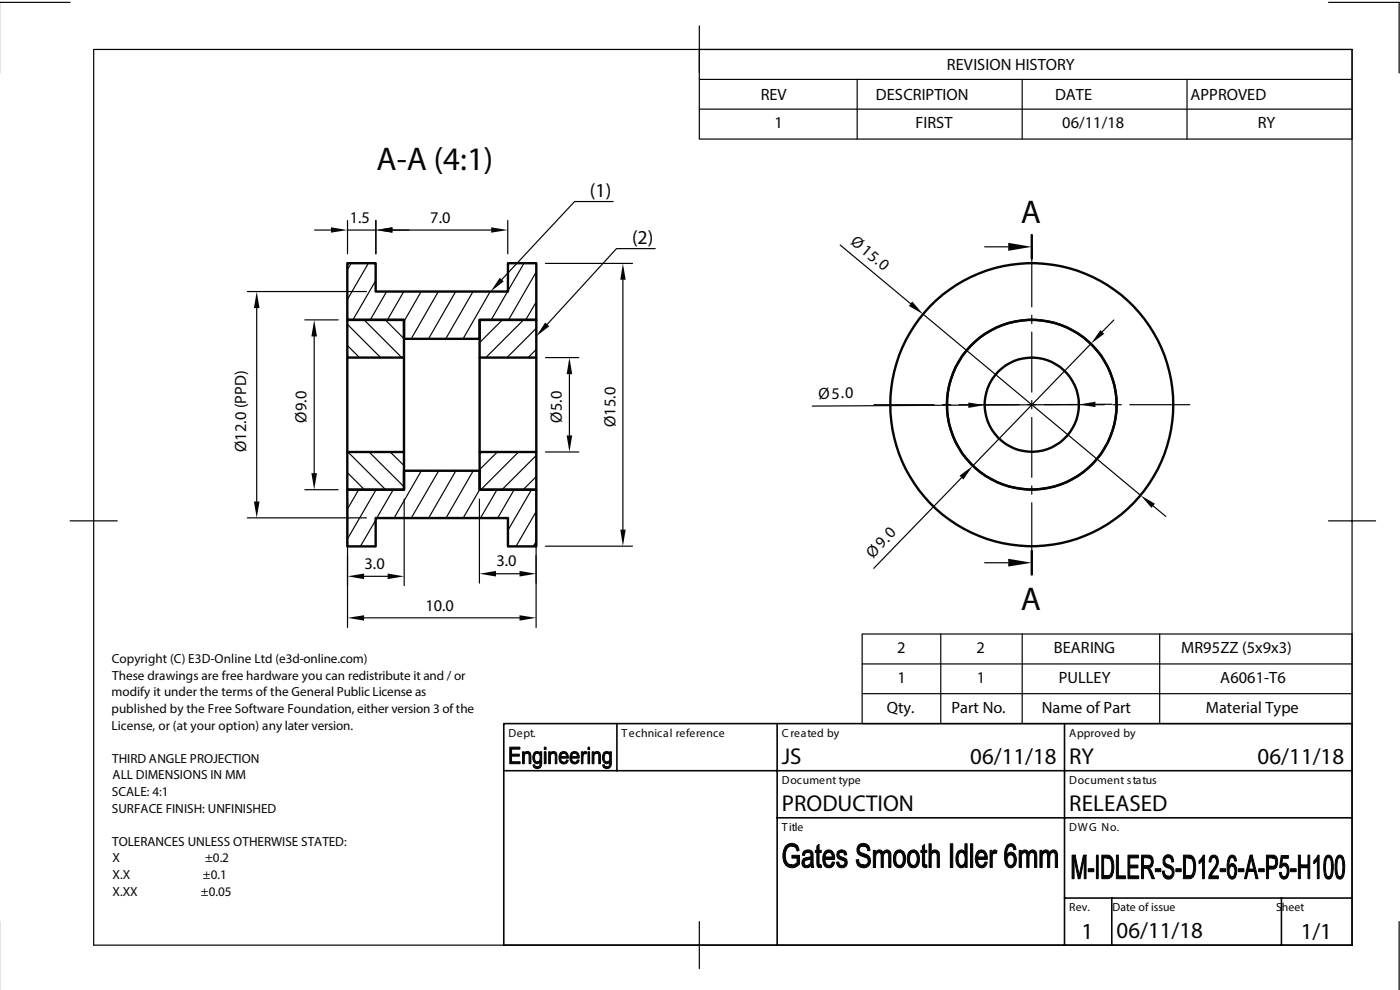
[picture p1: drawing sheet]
<svg xmlns="http://www.w3.org/2000/svg" width="297mm" height="210mm" viewBox="0 0 297 210" stroke-linecap="round" stroke-linejoin="round" font-family="sans-serif">
<!-- layer: Layer 1 -->
<g fill="none" stroke="#050504" stroke-width=".51">
<path d="M73.7 55.8h6v6h28.1v-6h6v12.1h-12.1v4h-16v-4h-12zM73.7 75.9v20M73.7 67.9h12v8h-12zM85.7 75.9v20M101.7 75.9v20M101.7 67.9h12.1v8h-12.1zM113.8 75.9v20M73.7 95.9h12v8h-12zM101.7 95.9h12.1v8h-12.1zM73.7 103.9h12v-4h16v4h12.1v12h-6v-6h-28.1v6h-6z"/>
<circle cx="218.9" cy="85.8" r="18"/>
<circle cx="218.9" cy="85.9" r="10"/>
<circle cx="218.9" cy="85.8" r="30"/>
</g>
<path d="M-.1 .5h15M19.9 10.5h266.9v190h-266.9zM148.4 5.5v10M281.8 .5h15v15M14.9 110.5h10M281.8 110.5h10M148.4 195.5v10M296.8 195.5v14.6" fill="none" stroke="#050504" stroke-width=".25"/>
<path d="M106.9 153.5h179.9v47h-179.9zM130.9 153.5v10M164.9 153.5v47M225.8 153.5v47M106.9 163.5h179.9M164.9 173.5h121.9M225.8 190.5h61M235.9 190.5v10M271.8 190.5v10" fill="none" stroke="#050504" stroke-width=".34"/>
<path d="M229.8 181.4h.6l-.4 .8-.9 4.2h-.4z" fill-rule="evenodd" fill="#050504"/>
<path d="M229.8 181.4h.6l-.4 .8-.9 4.2h-.4zM230.4 181.4v5h-.4v-4.2z" fill="none" stroke="#050504" stroke-width=".21"/>
<path d="M230.2 181.4v5" fill="none" stroke="#050504" stroke-width=".38"/>
<path d="M227.4 181.4h.7l-.2 .8v4.2h-.5z" fill-rule="evenodd" fill="#050504"/>
<path d="M227.4 181.4h.7l-.2 .8v4.2h-.5z" fill="none" stroke="#050504" stroke-width=".21"/>
<path d="M228.1 181.4l.9 4.3-.3 .7-.8-4.2z" fill-rule="evenodd" fill="#050504"/>
<path d="M228.1 181.4l.9 4.3-.3 .7-.8-4.2z" fill="none" stroke="#050504" stroke-width=".21"/>
<g fill="#050504" stroke="#050504" stroke-width=".21">
<path d="M230.9 184.3h1.2v.6h-1.2z" fill-rule="evenodd"/>
<path d="M232.6 181.4h.4v5h-.4z" fill-rule="evenodd"/>
</g>
<path d="M234.8 182l1.1-.1 .4 1.4-.1 1.7-.3 .8h-1.8h.7a.99 .99 0 0 0 1-1.2l.1-.6a2 2 0 0 0-.7-2z" fill-rule="evenodd" fill="#050504"/>
<path d="M234.8 182l1.1-.1 .4 1.4-.1 1.7-.3 .8h-1.8h.7a.99 .99 0 0 0 1-1.2l.1-.6a2 2 0 0 0-.7-2z" fill="none" stroke="#050504" stroke-width=".21"/>
<path d="M233.7 181.4h1.4l.8 .5-1.8 .1v3.8h1.8l-.6 .5-1.6 .1z" fill-rule="evenodd" fill="#050504"/>
<path d="M233.7 181.4h1.4l.8 .5-1.8 .1v3.8h1.8l-.6 .5-1.6 .1z" fill="none" stroke="#050504" stroke-width=".21"/>
<path d="M236.8 181.4h.5v4.4h1.5v.6h-2z" fill-rule="evenodd" fill="#050504"/>
<path d="M236.8 181.4h.5v4.4h1.5v.6h-2z" fill="none" stroke="#050504" stroke-width=".21"/>
<path d="M239.3 181.4h2.2v.6h-1.8v1.5h1.7v.6h-1.7v1.7h1.9v.6h-2.3z" fill-rule="evenodd" fill="#050504"/>
<path d="M239.3 181.4h2.2v.6h-1.8v1.5h1.7v.6h-1.7v1.7h1.9v.6h-2.3z" fill="none" stroke="#050504" stroke-width=".21"/>
<path d="M243.1 184.2l.7-.1 .2 .3 .9 2h-.5l-.4-1a1.2 1.2 0 0 0-.9-1.2z" fill-rule="evenodd" fill="#050504"/>
<path d="M243.1 184.2l.7-.1 .2 .3 .9 2h-.5l-.4-1a1.2 1.2 0 0 0-.9-1.2z" fill="none" stroke="#050504" stroke-width=".21"/>
<path d="M243.6 181.9h.9l.2 1-.2 .7h-1.9h.9a.83 .83 0 0 0 .7-.8 .83 .83 0 0 0-.6-.9z" fill-rule="evenodd" fill="#050504"/>
<path d="M243.6 181.9h.9l.2 1-.2 .7h-1.9h.9a.83 .83 0 0 0 .7-.8 .83 .83 0 0 0-.6-.9z" fill="none" stroke="#050504" stroke-width=".21"/>
<path d="M242.2 181.4h1.7l.6 .5h-1.9v1.7h1.9l-.6 .5-1.3 .1v2.2h-.4z" fill-rule="evenodd" fill="#050504"/>
<path d="M242.2 181.4h1.7l.6 .5h-1.9v1.7h1.9l-.6 .5-1.3 .1v2.2h-.4z" fill="none" stroke="#050504" stroke-width=".21"/>
<path d="M245.1 184.3h1.2v.6h-1.2z" fill-rule="evenodd" fill="#050504" stroke="#050504" stroke-width=".21"/>
<path d="M246.6 184.8l.4-.1a.97 .97 0 0 0 .9 1.2h-1z" fill-rule="evenodd" fill="#050504"/>
<path d="M246.6 184.8l.4-.1a.97 .97 0 0 0 .9 1.2h-1z" fill="none" stroke="#050504" stroke-width=".21"/>
<path d="M247.8 181.9h1l.2 .9-.4 .1-.2-.7z" fill-rule="evenodd" fill="#050504"/>
<path d="M247.8 181.9h1l.2 .9-.4 .1-.2-.7z" fill="none" stroke="#050504" stroke-width=".21"/>
<path d="M247.1 181.6a1.04 1.04 0 0 1 1.7 .3h-1a.79 .79 0 0 0-.7 .8 .79 .79 0 0 0 .9 .8 1.6 1.6 0 0 1 1.1 1.4 1.6 1.6 0 0 1-1 1.6l-.6-.1-.6-.5h1a.89 .89 0 0 0 .8-1 .89 .89 0 0 0-.9-.8 1.53 1.53 0 0 1-.7-2.5z" fill-rule="evenodd" fill="#050504"/>
<path d="M247.1 181.6a1.04 1.04 0 0 1 1.7 .3h-1a.79 .79 0 0 0-.7 .8 .79 .79 0 0 0 .9 .8 1.6 1.6 0 0 1 1.1 1.4 1.6 1.6 0 0 1-1 1.6l-.6-.1-.6-.5h1a.89 .89 0 0 0 .8-1 .89 .89 0 0 0-.9-.8 1.53 1.53 0 0 1-.7-2.5z" fill="none" stroke="#050504" stroke-width=".21"/>
<path d="M249.4 184.3h1.2v.6h-1.2z" fill-rule="evenodd" fill="#050504" stroke="#050504" stroke-width=".21"/>
<path d="M252.2 182l1-.1 .4 1.4v1.1l-.3 1.3-.1 .1h-1.7h.7a1.03 1.03 0 0 0 1-1.4v-.2a1.9 1.9 0 0 0-.8-2.2z" fill-rule="evenodd" fill="#050504"/>
<path d="M252.2 182l1-.1 .4 1.4v1.1l-.3 1.3-.1 .1h-1.7h.7a1.03 1.03 0 0 0 1-1.4v-.2a1.9 1.9 0 0 0-.8-2.2z" fill="none" stroke="#050504" stroke-width=".21"/>
<path d="M251.1 181.4h1.4l.7 .5-1.7 .1v3.8h1.7l-.6 .5-1.5 .1z" fill-rule="evenodd" fill="#050504"/>
<path d="M251.1 181.4h1.4l.7 .5-1.7 .1v3.8h1.7l-.6 .5-1.5 .1z" fill="none" stroke="#050504" stroke-width=".21"/>
<path d="M254.4 182.6l.2-.2 .5 .1-.7 .7z" fill-rule="evenodd" fill="#050504"/>
<path d="M254.4 182.6l.2-.2 .5 .1-.7 .7z" fill="none" stroke="#050504" stroke-width=".21"/>
<path d="M255.2 181.4h.3v5h-.4v-3.9l-.5-.1z" fill-rule="evenodd" fill="#050504"/>
<path d="M255.2 181.4h.3v5h-.4v-3.9l-.5-.1z" fill="none" stroke="#050504" stroke-width=".21"/>
<path d="M257.5 181.9h.8a3.4 3.4 0 0 1-1.1 3.4l-.3 .5h1.6v.6h-2.1a6.4 6.4 0 0 1 1.5-2.9 1.09 1.09 0 0 0-.4-1.6z" fill-rule="evenodd" fill="#050504"/>
<path d="M257.5 181.9h.8a3.4 3.4 0 0 1-1.1 3.4l-.3 .5h1.6v.6h-2.1a6.4 6.4 0 0 1 1.5-2.9 1.09 1.09 0 0 0-.4-1.6z" fill="none" stroke="#050504" stroke-width=".21"/>
<path d="M257 181.5a.85 .85 0 0 1 1.3 .4h-1.1l-.2 .3-.1 .7-.4-.1 .1-.6z" fill-rule="evenodd" fill="#050504"/>
<path d="M257 181.5a.85 .85 0 0 1 1.3 .4h-1.1l-.2 .3-.1 .7-.4-.1 .1-.6z" fill="none" stroke="#050504" stroke-width=".21"/>
<path d="M258.8 184.3h1.2v.6h-1.2z" fill-rule="evenodd" fill="#050504" stroke="#050504" stroke-width=".21"/>
<path d="M261.4 183.7l.7-.1a2.99 2.99 0 0 1 0 2.4h-.7a1.25 1.25 0 0 0 .5-1.7l-.2-.5z" fill-rule="evenodd" fill="#050504"/>
<path d="M261.4 183.7l.7-.1a2.99 2.99 0 0 1 0 2.4h-.7a1.25 1.25 0 0 0 .5-1.7l-.2-.5z" fill="none" stroke="#050504" stroke-width=".21"/>
<path d="M261 183.3l.6-.1 .5 .4-1.4 .2z" fill-rule="evenodd" fill="#050504"/>
<path d="M261 183.3l.6-.1 .5 .4-1.4 .2z" fill="none" stroke="#050504" stroke-width=".21"/>
<path d="M260.7 181.9h.7a1.6 1.6 0 0 0-.7 1.7v.2h.3a1.52 1.52 0 0 0 .3 2.2h.8a.89 .89 0 0 1-1 .4 .89 .89 0 0 1-.6-.9l-.2-2.2z" fill-rule="evenodd" fill="#050504"/>
<path d="M260.7 181.9h.7a1.6 1.6 0 0 0-.7 1.7v.2h.3a1.52 1.52 0 0 0 .3 2.2h.8a.89 .89 0 0 1-1 .4 .89 .89 0 0 1-.6-.9l-.2-2.2z" fill="none" stroke="#050504" stroke-width=".21"/>
<path d="M261 181.5a.9 .9 0 0 1 1 .1 .9 .9 0 0 1 .3 .9l-.4 .2-.1-.5-.3-.3h-.8z" fill-rule="evenodd" fill="#050504"/>
<path d="M261 181.5a.9 .9 0 0 1 1 .1 .9 .9 0 0 1 .3 .9l-.4 .2-.1-.5-.3-.3h-.8z" fill="none" stroke="#050504" stroke-width=".21"/>
<path d="M262.7 184.3h1.2v.6h-1.2z" fill-rule="evenodd" fill="#050504" stroke="#050504" stroke-width=".21"/>
<path d="M265.2 181.4h.4l-.7 3 1.2 .5h-1.3l-.4 1.5h-.4z" fill-rule="evenodd" fill="#050504"/>
<path d="M265.2 181.4h.4l-.7 3 1.2 .5h-1.3l-.4 1.5h-.4z" fill="none" stroke="#050504" stroke-width=".21"/>
<path d="M265.6 181.4l1.3 5h-.5l-.3-1.5-1.2-.5h1.1l-.6-2.4z" fill-rule="evenodd" fill="#050504"/>
<path d="M265.6 181.4l1.3 5h-.5l-.3-1.5-1.2-.5h1.1l-.6-2.4z" fill="none" stroke="#050504" stroke-width=".21"/>
<path d="M267 184.3h1.2v.6h-1.2z" fill-rule="evenodd" fill="#050504" stroke="#050504" stroke-width=".21"/>
<path d="M269.9 182l1-.1 .1 .6-.2 1.3h-1.7h.8a.91 .91 0 0 0 .7-.9 .91 .91 0 0 0-.7-.9z" fill-rule="evenodd" fill="#050504"/>
<path d="M269.9 182l1-.1 .1 .6-.2 1.3h-1.7h.8a.91 .91 0 0 0 .7-.9 .91 .91 0 0 0-.7-.9z" fill="none" stroke="#050504" stroke-width=".21"/>
<path d="M268.7 181.4h1.5l.5 .2 .2 .3-1.8 .1v1.8h1.7l-.4 .5-1.3 .1v2h-.4z" fill-rule="evenodd" fill="#050504"/>
<path d="M268.7 181.4h1.5l.5 .2 .2 .3-1.8 .1v1.8h1.7l-.4 .5-1.3 .1v2h-.4z" fill="none" stroke="#050504" stroke-width=".21"/>
<path d="M271.4 185.1l.4-.1 .3 .9 1.1 .1a.89 .89 0 0 1-1.1 .4 .89 .89 0 0 1-.6-.9z" fill-rule="evenodd" fill="#050504"/>
<path d="M271.4 185.1l.4-.1 .3 .9 1.1 .1a.89 .89 0 0 1-1.1 .4 .89 .89 0 0 1-.6-.9z" fill="none" stroke="#050504" stroke-width=".21"/>
<path d="M272.4 183.6h.8a2.45 2.45 0 0 1 0 2.4h-.8a1.23 1.23 0 0 0 .6-1.8l-.2-.4z" fill-rule="evenodd" fill="#050504"/>
<path d="M272.4 183.6h.8a2.45 2.45 0 0 1 0 2.4h-.8a1.23 1.23 0 0 0 .6-1.8l-.2-.4z" fill="none" stroke="#050504" stroke-width=".21"/>
<path d="M272.1 183.3l.6-.2 .4 .3h-1.2z" fill="#050504"/>
<path d="M272.1 183.3l.6-.2 .4 .3h-1.2z" fill="none" stroke="#050504" stroke-width=".21"/>
<path d="M271.8 181.5h1.5v.6h-1.2l-.2 1.3h1.2l.1 .2h-1l-.4 .5-.3-.1z" fill-rule="evenodd" fill="#050504"/>
<path d="M271.8 181.5h1.5v.6h-1.2l-.2 1.3h1.2l.1 .2h-1l-.4 .5-.3-.1z" fill="none" stroke="#050504" stroke-width=".21"/>
<path d="M273.8 184.3h1.2v.6h-1.2z" fill-rule="evenodd" fill="#050504" stroke="#050504" stroke-width=".21"/>
<path d="M277.5 181.4h.4v5h-.4v-2.3l-1.6-.6h1.6z" fill-rule="evenodd" fill="#050504"/>
<path d="M277.5 181.4h.4v5h-.4v-2.3l-1.6-.6h1.6z" fill="none" stroke="#050504" stroke-width=".21"/>
<path d="M275.4 181.4h.5v2.1l1.6 .6h-1.6v2.3h-.5z" fill-rule="evenodd" fill="#050504"/>
<path d="M275.4 181.4h.5v2.1l1.6 .6h-1.6v2.3h-.5z" fill="none" stroke="#050504" stroke-width=".21"/>
<path d="M278.7 182.6l.2-.2 .6 .1-.8 .7z" fill-rule="evenodd" fill="#050504"/>
<path d="M278.7 182.6l.2-.2 .6 .1-.8 .7z" fill="none" stroke="#050504" stroke-width=".21"/>
<path d="M279.6 181.4h.2v5h-.3v-3.9l-.6-.1z" fill-rule="evenodd" fill="#050504"/>
<path d="M279.6 181.4h.2v5h-.3v-3.9l-.6-.1z" fill="none" stroke="#050504" stroke-width=".21"/>
<path d="M281.8 181.9l.8 .1 .3 1.3-.1 1.4a1.52 1.52 0 0 1-1 1.8l-.5-.2-.1-.3h.6a1.37 1.37 0 0 0 .6-1.6l.1-.5a2.57 2.57 0 0 0-.5-2z" fill-rule="evenodd" fill="#050504"/>
<path d="M281.8 181.9l.8 .1 .3 1.3-.1 1.4a1.52 1.52 0 0 1-1 1.8l-.5-.2-.1-.3h.6a1.37 1.37 0 0 0 .6-1.6l.1-.5a2.57 2.57 0 0 0-.5-2z" fill="none" stroke="#050504" stroke-width=".21"/>
<path d="M281.4 181.5l.6-.1 .5 .5h-.7a1.6 1.6 0 0 0-.6 1.7v.3a2.58 2.58 0 0 0 .5 2.1h.1h-.6l-.3-.5v-2.3a2.26 2.26 0 0 1 .5-1.7z" fill-rule="evenodd" fill="#050504"/>
<path d="M281.4 181.5l.6-.1 .5 .5h-.7a1.6 1.6 0 0 0-.6 1.7v.3a2.58 2.58 0 0 0 .5 2.1h.1h-.6l-.3-.5v-2.3a2.26 2.26 0 0 1 .5-1.7z" fill="none" stroke="#050504" stroke-width=".21"/>
<path d="M284.2 181.9l.8 .1 .3 1.3-.1 1.4a1.51 1.51 0 0 1-1 1.8l-.5-.2-.1-.3h.6a1.37 1.37 0 0 0 .6-1.6l.1-.5a2.57 2.57 0 0 0-.5-2z" fill-rule="evenodd" fill="#050504"/>
<path d="M284.2 181.9l.8 .1 .3 1.3-.1 1.4a1.51 1.51 0 0 1-1 1.8l-.5-.2-.1-.3h.6a1.37 1.37 0 0 0 .6-1.6l.1-.5a2.57 2.57 0 0 0-.5-2z" fill="none" stroke="#050504" stroke-width=".21"/>
<path d="M283.8 181.5l.6-.1 .5 .5h-.7a1.6 1.6 0 0 0-.6 1.7v.3a2.57 2.57 0 0 0 .5 2.1h.1h-.6l-.2-.2-.2-1.3 .1-1.3a2.26 2.26 0 0 1 .5-1.7z" fill-rule="evenodd" fill="#050504"/>
<path d="M283.8 181.5l.6-.1 .5 .5h-.7a1.6 1.6 0 0 0-.6 1.7v.3a2.57 2.57 0 0 0 .5 2.1h.1h-.6l-.2-.2-.2-1.3 .1-1.3a2.26 2.26 0 0 1 .5-1.7z" fill="none" stroke="#050504" stroke-width=".21"/>
<path d="M168 181.4h1.6v1.9a1.96 1.96 0 0 1-2.9 .3l1.6-.1 .8-.5v-1h-1.1z" fill-rule="evenodd" fill="#050504"/>
<path d="M168 181.4h1.6v1.9a1.96 1.96 0 0 1-2.9 .3l1.6-.1 .8-.5v-1h-1.1z" fill="none" stroke="#050504" stroke-width=".21"/>
<path d="M168 179.5l1.2-.1 .3 1-.4 .1-.2-.5-.3-.4z" fill-rule="evenodd" fill="#050504"/>
<path d="M168 179.5l1.2-.1 .3 1-.4 .1-.2-.5-.3-.4z" fill="none" stroke="#050504" stroke-width=".21"/>
<path d="M166.9 179.3a1.64 1.64 0 0 1 2.3 .1l-1.2 .1a1.71 1.71 0 0 0-1.4 2.1 1.5 1.5 0 0 0 1.4 1.9l-1.3 .1a3.6 3.6 0 0 1 .2-4.3z" fill-rule="evenodd" fill="#050504"/>
<path d="M166.9 179.3a1.64 1.64 0 0 1 2.3 .1l-1.2 .1a1.71 1.71 0 0 0-1.4 2.1 1.5 1.5 0 0 0 1.4 1.9l-1.3 .1a3.6 3.6 0 0 1 .2-4.3z" fill="none" stroke="#050504" stroke-width=".21"/>
<path d="M171.2 183.6h.9z" fill="#050504"/>
<path d="M171.2 183.6h.9z" fill="none" stroke="#050504" stroke-width=".21"/>
<path d="M170.4 182.2l.1-.1 1.5 .1-.5 .2a.66 .66 0 0 0-.8 .4 .66 .66 0 0 0 .3 .8h1a1.06 1.06 0 0 1-1.6 .2 1.06 1.06 0 0 1 0-1.6z" fill-rule="evenodd" fill="#050504"/>
<path d="M170.4 182.2l.1-.1 1.5 .1-.5 .2a.66 .66 0 0 0-.8 .4 .66 .66 0 0 0 .3 .8h1a1.06 1.06 0 0 1-1.6 .2 1.06 1.06 0 0 1 0-1.6z" fill="none" stroke="#050504" stroke-width=".21"/>
<path d="M170.4 180.8h1a.65 .65 0 0 0-.7 .7l-.5-.1z" fill-rule="evenodd" fill="#050504"/>
<path d="M170.4 180.8h1a.65 .65 0 0 0-.7 .7l-.5-.1z" fill="none" stroke="#050504" stroke-width=".21"/>
<path d="M170.5 180.7a1.15 1.15 0 0 1 1.4-.4 1.15 1.15 0 0 1 .6 1.3v1.6l.2 .8h-.6v-.4h-.6l.4-.4 .1-1-1.5-.1 .8-.2a.56 .56 0 0 0 .7-.5 .56 .56 0 0 0-.6-.6h-1z" fill-rule="evenodd" fill="#050504"/>
<path d="M170.5 180.7a1.15 1.15 0 0 1 1.4-.4 1.15 1.15 0 0 1 .6 1.3v1.6l.2 .8h-.6v-.4h-.6l.4-.4 .1-1-1.5-.1 .8-.2a.56 .56 0 0 0 .7-.5 .56 .56 0 0 0-.6-.6h-1z" fill="none" stroke="#050504" stroke-width=".21"/>
<path d="M173.3 183.5h.9l.1 .5h-.2a.56 .56 0 0 1-.8-.5z" fill-rule="evenodd" fill="#050504"/>
<path d="M173.3 183.5h.9l.1 .5h-.2a.56 .56 0 0 1-.8-.5z" fill="none" stroke="#050504" stroke-width=".21"/>
<path d="M173.3 179.5l.5-.4v1.3h.4v.4h-.4v2.4v.2l.3 .1h-.8v-2.7h-.3v-.4h.3z" fill-rule="evenodd" fill="#050504"/>
<path d="M173.3 179.5l.5-.4v1.3h.4v.4h-.4v2.4v.2l.3 .1h-.8v-2.7h-.3v-.4h.3z" fill="none" stroke="#050504" stroke-width=".21"/>
<path d="M174.9 183.6h1.1l.4-.4 .2-.4 .5 .1a1.2 1.2 0 0 1-.9 1.1 1.2 1.2 0 0 1-1.3-.4z" fill-rule="evenodd" fill="#050504"/>
<path d="M174.9 183.6h1.1l.4-.4 .2-.4 .5 .1a1.2 1.2 0 0 1-.9 1.1 1.2 1.2 0 0 1-1.3-.4z" fill="none" stroke="#050504" stroke-width=".21"/>
<path d="M174.9 180.8h.9l-.5 .3-.3 .8h2.1v.4h-2.1l.2 .9 .6 .4h-.9a2.81 2.81 0 0 1 0-2.8z" fill-rule="evenodd" fill="#050504"/>
<path d="M174.9 180.8h.9l-.5 .3-.3 .8h2.1v.4h-2.1l.2 .9 .6 .4h-.9a2.81 2.81 0 0 1 0-2.8z" fill="none" stroke="#050504" stroke-width=".21"/>
<path d="M175.2 180.5a1.28 1.28 0 0 1 1.4 .1 1.28 1.28 0 0 1 .5 1.3h-2.1h1.6l-.1-.6-.3-.4-1.3-.1z" fill-rule="evenodd" fill="#050504"/>
<path d="M175.2 180.5a1.28 1.28 0 0 1 1.4 .1 1.28 1.28 0 0 1 .5 1.3h-2.1h1.6l-.1-.6-.3-.4-1.3-.1z" fill="none" stroke="#050504" stroke-width=".21"/>
<path d="M177.4 182.9l.5-.1v.2a.65 .65 0 0 0 .7 .6h-.9z" fill-rule="evenodd" fill="#050504"/>
<path d="M177.4 182.9l.5-.1v.2a.65 .65 0 0 0 .7 .6h-.9z" fill="none" stroke="#050504" stroke-width=".21"/>
<path d="M177.7 180.8h.9a.48 .48 0 0 0-.6 .4 .48 .48 0 0 0 .5 .5 1.24 1.24 0 0 1 1.2 1.6 1.14 1.14 0 0 1-2 .3h.9a.6 .6 0 0 0 .7-.7 .6 .6 0 0 0-.8-.5 1.12 1.12 0 0 1-.8-1.6z" fill-rule="evenodd" fill="#050504"/>
<path d="M177.7 180.8h.9a.48 .48 0 0 0-.6 .4 .48 .48 0 0 0 .5 .5 1.24 1.24 0 0 1 1.2 1.6 1.14 1.14 0 0 1-2 .3h.9a.6 .6 0 0 0 .7-.7 .6 .6 0 0 0-.8-.5 1.12 1.12 0 0 1-.8-1.6z" fill="none" stroke="#050504" stroke-width=".21"/>
<path d="M177.9 180.5a1.13 1.13 0 0 1 1.7 .8l-.4 .1a.58 .58 0 0 0-.6-.6h-.9z" fill-rule="evenodd" fill="#050504"/>
<path d="M177.9 180.5a1.13 1.13 0 0 1 1.7 .8l-.4 .1a.58 .58 0 0 0-.6-.6h-.9z" fill="none" stroke="#050504" stroke-width=".21"/>
<path d="M181.6 182.4l.5-.1a1.09 1.09 0 0 0 1.1 1.2h-1.2z" fill-rule="evenodd" fill="#050504"/>
<path d="M181.6 182.4l.5-.1a1.09 1.09 0 0 0 1.1 1.2h-1.2z" fill="none" stroke="#050504" stroke-width=".21"/>
<path d="M183.2 179.5h1.1l.3 .9-.5 .1-.3-.8z" fill-rule="evenodd" fill="#050504"/>
<path d="M183.2 179.5h1.1l.3 .9-.5 .1-.3-.8z" fill="none" stroke="#050504" stroke-width=".21"/>
<path d="M182.1 179.3a1.45 1.45 0 0 1 2.2 .2h-1.1a.79 .79 0 0 0-.9 .8 .79 .79 0 0 0 .9 .8 1.52 1.52 0 0 1 1.3 2.2 1.52 1.52 0 0 1-2.5 .2h1.2a.89 .89 0 0 0 1-.9 .89 .89 0 0 0-1-.9 1.48 1.48 0 0 1-1.3-.9 1.48 1.48 0 0 1 .2-1.5z" fill-rule="evenodd" fill="#050504"/>
<path d="M182.1 179.3a1.45 1.45 0 0 1 2.2 .2h-1.1a.79 .79 0 0 0-.9 .8 .79 .79 0 0 0 .9 .8 1.52 1.52 0 0 1 1.3 2.2 1.52 1.52 0 0 1-2.5 .2h1.2a.89 .89 0 0 0 1-.9 .89 .89 0 0 0-1-.9 1.48 1.48 0 0 1-1.3-.9 1.48 1.48 0 0 1 .2-1.5z" fill="none" stroke="#050504" stroke-width=".21"/>
<path d="M186.8 180.9l1.3-.1-.4 .2-.3 .4v2.6h-.5v-2.7z" fill-rule="evenodd" fill="#050504"/>
<path d="M186.8 180.9l1.3-.1-.4 .2-.3 .4v2.6h-.5v-2.7z" fill="none" stroke="#050504" stroke-width=".21"/>
<path d="M185.8 180.8h.7l-.8 .1z" fill="#050504"/>
<path d="M185.8 180.8h.7l-.8 .1z" fill="none" stroke="#050504" stroke-width=".21"/>
<path d="M185.3 180.4h.4v.5h.4l-.3 .7-.1 2.4h-.4z" fill-rule="evenodd" fill="#050504"/>
<path d="M185.3 180.4h.4v.5h.4l-.3 .7-.1 2.4h-.4z" fill="none" stroke="#050504" stroke-width=".21"/>
<path d="M186 180.5l.5-.2a.73 .73 0 0 1 .8 .6l-1.5-.1z" fill-rule="evenodd" fill="#050504"/>
<path d="M186 180.5l.5-.2a.73 .73 0 0 1 .8 .6l-1.5-.1z" fill="none" stroke="#050504" stroke-width=".21"/>
<path d="M187.6 180.5a.9 .9 0 0 1 1.1 0 .9 .9 0 0 1 .3 1v2.5h-.5v-2.6a.45 .45 0 0 0-.4-.6h-.7z" fill-rule="evenodd" fill="#050504"/>
<path d="M187.6 180.5a.9 .9 0 0 1 1.1 0 .9 .9 0 0 1 .3 1v2.5h-.5v-2.6a.45 .45 0 0 0-.4-.6h-.7z" fill="none" stroke="#050504" stroke-width=".21"/>
<path d="M189.8 180.9l1-.1a1.54 1.54 0 0 0-.7 2.2l.3 .4 .4 .2h-.9a3.2 3.2 0 0 1-.1-2.7z" fill-rule="evenodd" fill="#050504"/>
<path d="M189.8 180.9l1-.1a1.54 1.54 0 0 0-.7 2.2l.3 .4 .4 .2h-.9a3.2 3.2 0 0 1-.1-2.7z" fill="none" stroke="#050504" stroke-width=".21"/>
<path d="M189.9 180.7a1.29 1.29 0 0 1 1.6-.2 1.29 1.29 0 0 1 .6 1.5 1.58 1.58 0 0 1-1.5 2.1l-.7-.5h.9a1.65 1.65 0 0 0 .7-2.4l-.6-.4z" fill-rule="evenodd" fill="#050504"/>
<path d="M189.9 180.7a1.29 1.29 0 0 1 1.6-.2 1.29 1.29 0 0 1 .6 1.5 1.58 1.58 0 0 1-1.5 2.1l-.7-.5h.9a1.65 1.65 0 0 0 .7-2.4l-.6-.4z" fill="none" stroke="#050504" stroke-width=".21"/>
<path d="M192.8 180.8h1a1.46 1.46 0 0 0-.8 2l.3 .5 .5 .3h-1a2.89 2.89 0 0 1 0-2.8z" fill-rule="evenodd" fill="#050504"/>
<path d="M192.8 180.8h1a1.46 1.46 0 0 0-.8 2l.3 .5 .5 .3h-1a2.89 2.89 0 0 1 0-2.8z" fill="none" stroke="#050504" stroke-width=".21"/>
<path d="M193.1 180.5a1.36 1.36 0 0 1 1.5 .1 1.36 1.36 0 0 1 .5 1.4 1.75 1.75 0 0 1-1.1 2.1l-.8-.1-.4-.4h1a1.57 1.57 0 0 0 .7-2l-.1-.4-.5-.4h-1.1z" fill-rule="evenodd" fill="#050504"/>
<path d="M193.1 180.5a1.36 1.36 0 0 1 1.5 .1 1.36 1.36 0 0 1 .5 1.4 1.75 1.75 0 0 1-1.1 2.1l-.8-.1-.4-.4h1a1.57 1.57 0 0 0 .7-2l-.1-.4-.5-.4h-1.1z" fill="none" stroke="#050504" stroke-width=".21"/>
<path d="M195.7 183.5h.9l.1 .5-.8-.1z" fill-rule="evenodd" fill="#050504"/>
<path d="M195.7 183.5h.9l.1 .5-.8-.1z" fill="none" stroke="#050504" stroke-width=".21"/>
<path d="M195.7 179.5l.5-.4v1.3h.4v.4h-.4v2.5l.2 .2h-.7v-2.7h-.4v-.4h.4z" fill-rule="evenodd" fill="#050504"/>
<path d="M195.7 179.5l.5-.4v1.3h.4v.4h-.4v2.5l.2 .2h-.7v-2.7h-.4v-.4h.4z" fill="none" stroke="#050504" stroke-width=".21"/>
<path d="M198.3 180.8h.9l.1 3.2h-.5v-2.6a.51 .51 0 0 0-.5-.6z" fill-rule="evenodd" fill="#050504"/>
<path d="M198.3 180.8h.9l.1 3.2h-.5v-2.6a.51 .51 0 0 0-.5-.6z" fill="none" stroke="#050504" stroke-width=".21"/>
<path d="M197.6 180.7a.95 .95 0 0 1 1.6 .1h-1.7z" fill-rule="evenodd" fill="#050504"/>
<path d="M197.6 180.7a.95 .95 0 0 1 1.6 .1h-1.7z" fill="none" stroke="#050504" stroke-width=".21"/>
<path d="M197.1 179h.4v1.8h1.7h-1.1l-.5 .4-.1 2.8h-.4z" fill-rule="evenodd" fill="#050504"/>
<path d="M197.1 179h.4v1.8h1.7h-1.1l-.5 .4-.1 2.8h-.4z" fill="none" stroke="#050504" stroke-width=".21"/>
<path d="M201.6 179h.5v5h-.5z" fill-rule="evenodd" fill="#050504" stroke="#050504" stroke-width=".21"/>
<path d="M203.1 183.6h1.6a.91 .91 0 0 1-1.6 0z" fill-rule="evenodd" fill="#050504"/>
<path d="M203.1 183.6h1.6a.91 .91 0 0 1-1.6 0z" fill="none" stroke="#050504" stroke-width=".21"/>
<path d="M203.1 180.7a.89 .89 0 0 1 1.6 .1h-.7a1.64 1.64 0 0 0-.6 2.2l.3 .5 .3 .1h-.9a3.2 3.2 0 0 1 0-2.9z" fill-rule="evenodd" fill="#050504"/>
<path d="M203.1 180.7a.89 .89 0 0 1 1.6 .1h-.7a1.64 1.64 0 0 0-.6 2.2l.3 .5 .3 .1h-.9a3.2 3.2 0 0 1 0-2.9z" fill="none" stroke="#050504" stroke-width=".21"/>
<path d="M204.7 179h.5v5h-.5v-.4h-.5a1.88 1.88 0 0 0-.1-2.8h-.1h.7z" fill-rule="evenodd" fill="#050504"/>
<path d="M204.7 179h.5v5h-.5v-.4h-.5a1.88 1.88 0 0 0-.1-2.8h-.1h.7z" fill="none" stroke="#050504" stroke-width=".21"/>
<path d="M205.9 179h.5v5h-.5z" fill-rule="evenodd" fill="#050504" stroke="#050504" stroke-width=".21"/>
<path d="M207.3 183.6h1.1l.4-.4 .1-.4 .5 .1a1.2 1.2 0 0 1-.8 1.1 1.2 1.2 0 0 1-1.3-.4z" fill-rule="evenodd" fill="#050504"/>
<path d="M207.3 183.6h1.1l.4-.4 .1-.4 .5 .1a1.2 1.2 0 0 1-.8 1.1 1.2 1.2 0 0 1-1.3-.4z" fill="none" stroke="#050504" stroke-width=".21"/>
<path d="M207.2 180.8h1l-.5 .3-.3 .8h2v.4h-2l.2 .9 .6 .4h-.9a2.81 2.81 0 0 1-.1-2.8z" fill-rule="evenodd" fill="#050504"/>
<path d="M207.2 180.8h1l-.5 .3-.3 .8h2v.4h-2l.2 .9 .6 .4h-.9a2.81 2.81 0 0 1-.1-2.8z" fill="none" stroke="#050504" stroke-width=".21"/>
<path d="M207.6 180.5a1.28 1.28 0 0 1 1.4 .1 1.28 1.28 0 0 1 .4 1.3h-2h1.6l-.1-.6-.3-.4-1.3-.1z" fill-rule="evenodd" fill="#050504"/>
<path d="M207.6 180.5a1.28 1.28 0 0 1 1.4 .1 1.28 1.28 0 0 1 .4 1.3h-2h1.6l-.1-.6-.3-.4-1.3-.1z" fill="none" stroke="#050504" stroke-width=".21"/>
<path d="M210 180.4h.4v.5h.6l-.3 .2-.2 .5v2.4h-.5z" fill-rule="evenodd" fill="#050504"/>
<path d="M210 180.4h.4v.5h.6l-.3 .2-.2 .5v2.4h-.5z" fill="none" stroke="#050504" stroke-width=".21"/>
<path d="M210.7 180.5v-.1a.56 .56 0 0 1 .8 .1l-.2 .6-.9-.2z" fill-rule="evenodd" fill="#050504"/>
<path d="M210.7 180.5v-.1a.56 .56 0 0 1 .8 .1l-.2 .6-.9-.2z" fill="none" stroke="#050504" stroke-width=".21"/>
<path d="M214.4 181.3l.9-.1a2.24 2.24 0 0 1 0 2.4h-.9a1.3 1.3 0 0 0 .1-2.3z" fill-rule="evenodd" fill="#050504"/>
<path d="M214.4 181.3l.9-.1a2.24 2.24 0 0 1 0 2.4h-.9a1.3 1.3 0 0 0 .1-2.3z" fill="none" stroke="#050504" stroke-width=".21"/>
<path d="M213.9 180.9l.8-.1 .6 .4-1.7 .2z" fill-rule="evenodd" fill="#050504"/>
<path d="M213.9 180.9l.8-.1 .6 .4-1.7 .2z" fill="none" stroke="#050504" stroke-width=".21"/>
<path d="M213.5 179.5h.9a1.7 1.7 0 0 0-.8 1.9h.4a1.37 1.37 0 0 0 .4 2.2h.9a1.15 1.15 0 0 1-1.4 .4 1.15 1.15 0 0 1-.7-1.2l-.1-2z" fill-rule="evenodd" fill="#050504"/>
<path d="M213.5 179.5h.9a1.7 1.7 0 0 0-.8 1.9h.4a1.37 1.37 0 0 0 .4 2.2h.9a1.15 1.15 0 0 1-1.4 .4 1.15 1.15 0 0 1-.7-1.2l-.1-2z" fill="none" stroke="#050504" stroke-width=".21"/>
<path d="M213.7 179.3a1.08 1.08 0 0 1 1.3-.2 1.08 1.08 0 0 1 .5 1.1h-.4l-.1-.1a.65 .65 0 0 0-.6-.6l-.8-.1z" fill-rule="evenodd" fill="#050504"/>
<path d="M213.7 179.3a1.08 1.08 0 0 1 1.3-.2 1.08 1.08 0 0 1 .5 1.1h-.4l-.1-.1a.65 .65 0 0 0-.6-.6l-.8-.1z" fill="none" stroke="#050504" stroke-width=".21"/>
<path d="M217.7 180.9l1.3-.1-.5 .3-.2 .5v2.4h-.5v-2.7z" fill-rule="evenodd" fill="#050504"/>
<path d="M217.7 180.9l1.3-.1-.5 .3-.2 .5v2.4h-.5v-2.7z" fill="none" stroke="#050504" stroke-width=".21"/>
<path d="M216.7 180.8h.7l-.8 .1z" fill="#050504"/>
<path d="M216.7 180.8h.7l-.8 .1z" fill="none" stroke="#050504" stroke-width=".21"/>
<path d="M216.2 180.4h.4v.5h.5l-.4 .7v2.4h-.5z" fill-rule="evenodd" fill="#050504"/>
<path d="M216.2 180.4h.4v.5h.5l-.4 .7v2.4h-.5z" fill="none" stroke="#050504" stroke-width=".21"/>
<path d="M216.9 180.5a.84 .84 0 0 1 1.3 .4l-1.5-.1z" fill-rule="evenodd" fill="#050504"/>
<path d="M216.9 180.5a.84 .84 0 0 1 1.3 .4l-1.5-.1z" fill="none" stroke="#050504" stroke-width=".21"/>
<path d="M218.5 180.5a.93 .93 0 0 1 1.1 0 .93 .93 0 0 1 .3 1v2.5h-.4l-.1-2.6a.45 .45 0 0 0-.4-.6h-.7z" fill-rule="evenodd" fill="#050504"/>
<path d="M218.5 180.5a.93 .93 0 0 1 1.1 0 .93 .93 0 0 1 .3 1v2.5h-.4l-.1-2.6a.45 .45 0 0 0-.4-.6h-.7z" fill="none" stroke="#050504" stroke-width=".21"/>
<path d="M222.1 180.9l1.3-.1-.5 .3-.2 .4v2.5h-.5v-2.7z" fill-rule="evenodd" fill="#050504"/>
<path d="M222.1 180.9l1.3-.1-.5 .3-.2 .4v2.5h-.5v-2.7z" fill="none" stroke="#050504" stroke-width=".21"/>
<path d="M221.1 180.8h.7l-.8 .1z" fill="#050504"/>
<path d="M221.1 180.8h.7l-.8 .1z" fill="none" stroke="#050504" stroke-width=".21"/>
<path d="M220.6 180.4h.4v.5h.5l-.4 .8v2.3h-.5z" fill-rule="evenodd" fill="#050504"/>
<path d="M220.6 180.4h.4v.5h.5l-.4 .8v2.3h-.5z" fill="none" stroke="#050504" stroke-width=".21"/>
<path d="M221.4 180.5l.4-.2a.81 .81 0 0 1 .9 .6l-1.6-.1z" fill-rule="evenodd" fill="#050504"/>
<path d="M221.4 180.5l.4-.2a.81 .81 0 0 1 .9 .6l-1.6-.1z" fill="none" stroke="#050504" stroke-width=".21"/>
<path d="M223 180.5a.9 .9 0 0 1 1.1 0 .9 .9 0 0 1 .2 1v2.5h-.4v-2.5a.53 .53 0 0 0-.5-.7h-.7z" fill-rule="evenodd" fill="#050504"/>
<path d="M223 180.5a.9 .9 0 0 1 1.1 0 .9 .9 0 0 1 .2 1v2.5h-.4v-2.5a.53 .53 0 0 0-.5-.7h-.7z" fill="none" stroke="#050504" stroke-width=".21"/>
<path d="M108.1 158.5h2.2v.4h-1.8v1.1h1.7v.4h-1.7v1.2h1.8v.4h-2.2z" fill-rule="evenodd" fill="#050504"/>
<path d="M108.1 158.5h2.2v.4h-1.8v1.1h1.7v.4h-1.7v1.2h1.8v.4h-2.2z" fill="none" stroke="#050504" stroke-width=".21"/>
<path d="M111.2 159.8h.6z" fill="#050504"/>
<path d="M111.2 159.8h.6z" fill="none" stroke="#050504" stroke-width=".21"/>
<path d="M110.8 159.5h.4v.3h.4l-.4 .5v1.7h-.4z" fill-rule="evenodd" fill="#050504"/>
<path d="M110.8 159.5h.4v.3h.4l-.4 .5v1.7h-.4z" fill="none" stroke="#050504" stroke-width=".21"/>
<path d="M111.4 159.6a.8 .8 0 0 1 .9-.1 .8 .8 0 0 1 .3 .9v1.6h-.4v-1.9l-.2-.3h-.8z" fill-rule="evenodd" fill="#050504"/>
<path d="M111.4 159.6a.8 .8 0 0 1 .9-.1 .8 .8 0 0 1 .3 .9v1.6h-.4v-1.9l-.2-.3h-.8z" fill="none" stroke="#050504" stroke-width=".21"/>
<path d="M113.1 162.2l.4 .1 .1 .3 .3 .1h-.7z" fill-rule="evenodd" fill="#050504"/>
<path d="M113.1 162.2l.4 .1 .1 .3 .3 .1h-.7z" fill="none" stroke="#050504" stroke-width=".21"/>
<path d="M113.2 162.7h.7a.74 .74 0 0 0 .7-1h.3a1 1 0 0 1-.4 1.2 1 1 0 0 1-1.3-.2z" fill-rule="evenodd" fill="#050504"/>
<path d="M113.2 162.7h.7a.74 .74 0 0 0 .7-1h.3a1 1 0 0 1-.4 1.2 1 1 0 0 1-1.3-.2z" fill="none" stroke="#050504" stroke-width=".21"/>
<path d="M113.3 159.7l.7 .1a1.13 1.13 0 0 0-.4 1.7l1.3 .2h-.3a.88 .88 0 0 1-1.1 .2 .88 .88 0 0 1-.4-1v-.6z" fill-rule="evenodd" fill="#050504"/>
<path d="M113.3 159.7l.7 .1a1.13 1.13 0 0 0-.4 1.7l1.3 .2h-.3a.88 .88 0 0 1-1.1 .2 .88 .88 0 0 1-.4-1v-.6z" fill="none" stroke="#050504" stroke-width=".21"/>
<path d="M114.2 159.8h.4v-.3h.3v2.2l-.9-.1a1.05 1.05 0 0 0 .4-1.7z" fill-rule="evenodd" fill="#050504"/>
<path d="M114.2 159.8h.4v-.3h.3v2.2l-.9-.1a1.05 1.05 0 0 0 .4-1.7z" fill="none" stroke="#050504" stroke-width=".21"/>
<path d="M113.5 159.5l.6-.1 .5 .4-1.3-.1z" fill-rule="evenodd" fill="#050504"/>
<path d="M113.5 159.5l.6-.1 .5 .4-1.3-.1z" fill="none" stroke="#050504" stroke-width=".21"/>
<g fill="#050504" stroke="#050504" stroke-width=".21">
<path d="M115.5 159.5h.3v2.5h-.3z" fill-rule="evenodd"/>
<path d="M115.5 158.5h.3v.5h-.3z" fill-rule="evenodd"/>
</g>
<path d="M116.7 159.8h.6z" fill="#050504"/>
<path d="M116.7 159.8h.6z" fill="none" stroke="#050504" stroke-width=".21"/>
<path d="M116.4 159.5h.3v.3h.4l-.3 .5v1.7h-.4z" fill-rule="evenodd" fill="#050504"/>
<path d="M116.4 159.5h.3v.3h.4l-.3 .5v1.7h-.4z" fill="none" stroke="#050504" stroke-width=".21"/>
<path d="M116.9 159.6a.77 .77 0 0 1 .9-.1 .77 .77 0 0 1 .3 .9v1.6h-.3v-1.9l-.3-.3h-.7z" fill-rule="evenodd" fill="#050504"/>
<path d="M116.9 159.6a.77 .77 0 0 1 .9-.1 .77 .77 0 0 1 .3 .9v1.6h-.3v-1.9l-.3-.3h-.7z" fill="none" stroke="#050504" stroke-width=".21"/>
<path d="M118.9 161.7h1l.3-.5h.3a.97 .97 0 0 1-.7 .8 .97 .97 0 0 1-.9-.3z" fill-rule="evenodd" fill="#050504"/>
<path d="M118.9 161.7h1l.3-.5h.3a.97 .97 0 0 1-.7 .8 .97 .97 0 0 1-.9-.3z" fill="none" stroke="#050504" stroke-width=".21"/>
<path d="M118.9 159.8h.7l-.5 .2-.1 .5h1.5l.1 .1v.2h-1.6l.1 .7 .5 .2h-.7a1.99 1.99 0 0 1 0-1.9z" fill-rule="evenodd" fill="#050504"/>
<path d="M118.9 159.8h.7l-.5 .2-.1 .5h1.5l.1 .1v.2h-1.6l.1 .7 .5 .2h-.7a1.99 1.99 0 0 1 0-1.9z" fill="none" stroke="#050504" stroke-width=".21"/>
<path d="M118.9 159.8a.96 .96 0 0 1 1.1-.3 .96 .96 0 0 1 .5 1h-1.5h1.2l-.1-.5-.4-.2z" fill-rule="evenodd" fill="#050504"/>
<path d="M118.9 159.8a.96 .96 0 0 1 1.1-.3 .96 .96 0 0 1 .5 1h-1.5h1.2l-.1-.5-.4-.2z" fill="none" stroke="#050504" stroke-width=".21"/>
<path d="M121.2 161.7h.8l.5-.5h.4a.97 .97 0 0 1-.7 .8 .97 .97 0 0 1-1-.3z" fill-rule="evenodd" fill="#050504"/>
<path d="M121.2 161.7h.8l.5-.5h.4a.97 .97 0 0 1-.7 .8 .97 .97 0 0 1-1-.3z" fill="none" stroke="#050504" stroke-width=".21"/>
<path d="M121.2 159.8h.7l-.4 .1-.2 .6h1.6v.3h-1.6l.2 .7 .4 .2h-.7a1.75 1.75 0 0 1 0-1.9z" fill-rule="evenodd" fill="#050504"/>
<path d="M121.2 159.8h.7l-.4 .1-.2 .6h1.6v.3h-1.6l.2 .7 .4 .2h-.7a1.75 1.75 0 0 1 0-1.9z" fill="none" stroke="#050504" stroke-width=".21"/>
<path d="M121.2 159.7a.98 .98 0 0 1 1.1-.2 .98 .98 0 0 1 .6 1h-1.6h1.2v-.1l-.3-.6z" fill-rule="evenodd" fill="#050504"/>
<path d="M121.2 159.7a.98 .98 0 0 1 1.1-.2 .98 .98 0 0 1 .6 1h-1.6h1.2v-.1l-.3-.6z" fill="none" stroke="#050504" stroke-width=".21"/>
<path d="M123.3 159.5h.3v.3h.5l-.4 .5v1.7h-.4z" fill-rule="evenodd" fill="#050504"/>
<path d="M123.3 159.5h.3v.3h.5l-.4 .5v1.7h-.4z" fill="none" stroke="#050504" stroke-width=".21"/>
<path d="M123.8 159.5h.6v.4l-.8-.1z" fill-rule="evenodd" fill="#050504"/>
<path d="M123.8 159.5h.6v.4l-.8-.1zM124.7 159.5h.4v2.5h-.4z" fill="none" stroke="#050504" stroke-width=".21"/>
<path d="M124.9 159.5v2.5" fill="none" stroke="#050504" stroke-width=".34"/>
<path d="M124.7 158.5h.4v.5h-.4z" fill="#050504"/>
<path d="M124.7 158.5h.4v.5h-.4z" fill="none" stroke="#050504" stroke-width=".21"/>
<path d="M126 159.8h.6z" fill="#050504"/>
<path d="M126 159.8h.6z" fill="none" stroke="#050504" stroke-width=".21"/>
<path d="M125.6 159.5h.4v.3h.3l-.3 .5v1.7h-.4z" fill-rule="evenodd" fill="#050504"/>
<path d="M125.6 159.5h.4v.3h.3l-.3 .5v1.7h-.4z" fill="none" stroke="#050504" stroke-width=".21"/>
<path d="M126.1 159.6a.8 .8 0 0 1 1-.1 .8 .8 0 0 1 .3 .9v1.6h-.4v-1.9l-.2-.3h-.8z" fill-rule="evenodd" fill="#050504"/>
<path d="M126.1 159.6a.8 .8 0 0 1 1-.1 .8 .8 0 0 1 .3 .9v1.6h-.4v-1.9l-.2-.3h-.8z" fill="none" stroke="#050504" stroke-width=".21"/>
<path d="M127.9 162.2l.3 .1 .2 .3 .3 .1h-.7z" fill-rule="evenodd" fill="#050504"/>
<path d="M127.9 162.2l.3 .1 .2 .3 .3 .1h-.7z" fill="none" stroke="#050504" stroke-width=".21"/>
<path d="M128 162.7h.7a.77 .77 0 0 0 .6-1h.4a1 1 0 0 1-.4 1.2 1 1 0 0 1-1.3-.2z" fill-rule="evenodd" fill="#050504"/>
<path d="M128 162.7h.7a.77 .77 0 0 0 .6-1h.4a1 1 0 0 1-.4 1.2 1 1 0 0 1-1.3-.2z" fill="none" stroke="#050504" stroke-width=".21"/>
<path d="M128.1 159.7l.7 .1a1.13 1.13 0 0 0-.4 1.7l1.3 .2h-.4a.88 .88 0 0 1-1 .2 .88 .88 0 0 1-.5-1v-.6z" fill-rule="evenodd" fill="#050504"/>
<path d="M128.1 159.7l.7 .1a1.13 1.13 0 0 0-.4 1.7l1.3 .2h-.4a.88 .88 0 0 1-1 .2 .88 .88 0 0 1-.5-1v-.6z" fill="none" stroke="#050504" stroke-width=".21"/>
<path d="M128.9 159.8h.4v-.3h.4v2.2l-.9-.1a1.05 1.05 0 0 0 .3-1.7z" fill-rule="evenodd" fill="#050504"/>
<path d="M128.9 159.8h.4v-.3h.4v2.2l-.9-.1a1.05 1.05 0 0 0 .3-1.7z" fill="none" stroke="#050504" stroke-width=".21"/>
<path d="M128.3 159.5l.6-.1 .4 .4-1.2-.1z" fill-rule="evenodd" fill="#050504"/>
<path d="M128.3 159.5l.6-.1 .4 .4-1.2-.1z" fill="none" stroke="#050504" stroke-width=".21"/>
<g fill="none" stroke="#050504" stroke-width=".25">
<path d="M74.5 55.9l-.8 1.2M78.1 55.9l-4.4 7.6M79.7 59.5l-4.8 8.4M111.1 55.9l-3.4 5.9M113.7 57.7l-5.8 10.2M208.9 52.4h5M218.9 52.4v12.7M73.7 73.3l2.6 2.6M73.7 68.8l7.1 7.1M77.2 67.9l8 8M81.7 67.9l4 4M82 61.8l-3.5 6.1"/>
<path d="M85.7 61.8l-3.5 6.1M89.3 61.8l-3.6 6.3M93 61.8l-5.8 10.1M96.7 61.8l-5.8 10.1M100.4 61.8l-5.8 10.1M102.1 67.9l-.4 .3M104 61.8l-5.8 10.1M106.6 67.9l-4.9 4.8M107.7 61.8l-3.5 6.1M111.1 67.9l-8 8M113.7 69.7l-6.2 6.2M113.7 74.2l-1.7 1.7"/>
<path d="M113.7 64.1l-2.2 3.8M218.9 66.9v1.8M218.9 70.4v12.8M73.8 95.9l8 8M78.3 95.9l7.4 7.4M82.8 95.9l2.9 2.9M85.7 99.8v.1M89.4 99.9l-5.8 9.9M93.1 99.9l-5.8 9.9M96.7 99.9l-5.7 9.9M100.4 99.9l-5.8 9.9M105.5 95.9l-3.8 3.7"/>
<path d="M110 95.9l-8 8M113.7 96.6l-7.2 7.3M185.4 85.8h12.7M199.9 85.8h1.8M203.5 85.8h12.7M218 85.8h1.8M218.9 88.6v12.7M218.9 85v1.7M221.6 85.8h12.7M236.1 85.8h1.8M239.7 85.8h12.7M73.7 100.3l3.6 3.6"/>
<path d="M76.1 103.9l-2.4 4M79.7 110.3l-3.2 5.6M79.8 103.9l-6.1 10.4M83.4 103.9l-3.5 5.9M101.7 103.9l-3.4 5.9M105.4 103.9l-3.4 5.9M109.1 103.9l-3.5 5.9M112.8 103.9l-5.1 8.7M113.7 101.1l-2.7 2.8M113.7 108.5l-4.2 7.4M113.7 114.9l-.6 1M218.9 103.1v1.8"/>
<path d="M218.9 106.6v12.8"/>
</g>
<path d="M218.9 49.9v5M218.9 116.9v5" fill="none" stroke="#050504" stroke-width=".51"/>
<path d="M213.9 51.5l5 .9-5 .8z" fill="#050504"/>
<path d="M208.9 119.4h5" fill="none" stroke="#050504" stroke-width=".25"/>
<path d="M213.9 118.5l5 .9-5 .8z" fill="#050504"/>
<path d="M205.4 85.9l-33.1 .2M228.9 85.8l-20 .1M232.4 85.8h3.5M182.9 134.5h103.9v19h-103.9zM199.6 134.5v19M216.9 134.5v19M246 134.5v19M182.9 147.1h103.9M182.9 140.8h103.9" fill="none" stroke="#050504" stroke-width=".25"/>
<g fill="#050504">
<path d="M228.9 85.8l3.5-.6v1.2z"/>
<path d="M205.4 85.4l3.5 .5-3.5 .6z"/>
</g>
<path d="M231.4 72.9l-25 25.9M236.3 67.9l-2.5 2.5M204 101.3l-18.6 19.3" fill="none" stroke="#050504" stroke-width=".25"/>
<g fill="#050504">
<path d="M233.4 70l.9 .8-2.9 2.1z"/>
<path d="M203.6 100.9l2.8-2.1-2 2.9z"/>
</g>
<path d="M178.2 52l15 12.4M195.9 66.7l46.1 38.4M244.6 107.3l2.7 2.3" fill="none" stroke="#050504" stroke-width=".25"/>
<g fill="#050504">
<path d="M242 105.1l3 1.7-.7 .9z"/>
<path d="M193.5 64l2.4 2.7-3.1-1.8z"/>
</g>
<path d="M66.7 48.8h3.5M73.7 46.8v7M73.7 48.8h6M79.7 46.8v7M83.2 48.8h3.5" fill="none" stroke="#050504" stroke-width=".25"/>
<g fill="#050504">
<path d="M70.2 48.2l3.5 .6-3.5 .6z"/>
<path d="M79.7 48.8l3.5-.6v1.2z"/>
</g>
<path d="M79.7 46.8v7M83.2 48.8h21M107.7 46.8v7" fill="none" stroke="#050504" stroke-width=".25"/>
<g fill="#050504">
<path d="M79.7 48.8l3.5-.6v1.2z"/>
<path d="M104.2 48.2l3.5 .6-3.5 .6z"/>
</g>
<path d="M73.7 105.9v18.3M85.7 105.9v18.3M77.2 122.3h5" fill="none" stroke="#050504" stroke-width=".25"/>
<g fill="#050504">
<path d="M73.7 122.3l3.5-.6v1.1z"/>
<path d="M82.2 121.7l3.5 .6-3.5 .5z"/>
</g>
<path d="M101.7 105.9v17.8M113.7 105.9v17.8M105.2 121.7h5" fill="none" stroke="#050504" stroke-width=".25"/>
<g fill="#050504">
<path d="M101.7 121.7l3.5-.6v1.2z"/>
<path d="M110.2 121.1l3.5 .6-3.5 .6z"/>
</g>
<path d="M73.7 117.8v15.3M113.7 117.8v15.3M77.2 131.1h33" fill="none" stroke="#050504" stroke-width=".25"/>
<g fill="#050504">
<path d="M73.7 131.1l3.5-.6v1.1z"/>
<path d="M110.2 130.5l3.5 .6-3.5 .5z"/>
</g>
<path d="M64.7 67.9h7M66.7 71.4v29M64.7 103.9h7" fill="none" stroke="#050504" stroke-width=".25"/>
<g fill="#050504">
<path d="M66.7 67.9l.5 3.5h-1.1z"/>
<path d="M66.1 100.4h1.1l-.5 3.5z"/>
</g>
<path d="M115.7 75.9h7.1M120.8 79.4v13M115.7 95.9h7.1" fill="none" stroke="#050504" stroke-width=".25"/>
<g fill="#050504">
<path d="M120.8 75.9l.6 3.5h-1.2z"/>
<path d="M120.2 92.4h1.2l-.6 3.5z"/>
</g>
<path d="M115.7 55.9h18.5M132.1 59.3v53M115.7 115.9h18.5" fill="none" stroke="#050504" stroke-width=".25"/>
<g fill="#050504">
<path d="M132.1 55.9l.6 3.4h-1.1z"/>
<path d="M131.6 112.3h1.1l-.6 3.6z"/>
</g>
<path d="M52.5 61.8h25.2M54.5 65.4v41M52.5 109.8h25.2" fill="none" stroke="#050504" stroke-width=".25"/>
<g fill="#050504">
<path d="M54.5 61.8l.6 3.6h-1.2z"/>
<path d="M53.9 106.4h1.2l-.6 3.4z"/>
<path d="M106 58.9l.9 .8-2.8 2.1z"/>
</g>
<path d="M130.1 42.7h-8.2l-15.5 16.6" fill="none" stroke="#050504" stroke-width=".25"/>
<path d="M115.7 68.4l.8 .8-2.8 2.2z" fill="#050504"/>
<path d="M148.4 10.5h138.4v19h-138.4zM148.4 16.8h138.4M181.8 16.8v12.7M216.9 16.8v12.7M251.8 16.8v12.7M148.4 23.1h138.4M139 52.7h-8.2l-14.7 16.1" fill="none" stroke="#050504" stroke-width=".25"/>
<g font-size="7" fill="#050504">
<text x="79.9" y="36.1">A-A (4:1)</text>
<text x="216.6" y="47.4">A</text>
<text x="216.6" y="129.4">A</text>
</g>
<g font-size="4.9" fill="#050504">
<text x="165.8" y="162">JS</text>
<text x="205.8" y="162">06/11/18</text>
<text x="226.8" y="162">RY</text>
<text x="266.8" y="162">06/11/18</text>
<text x="165.8" y="172">PRODUCTION</text>
<text x="226.8" y="172">RELEASED</text>
<text x="229.5" y="199.2">1</text>
<text x="236.8" y="199">06/11/18</text>
<text x="275.9" y="199.1">1/1</text>
</g>
<g font-size="4.2" fill="#050504">
<text x="125.2" y="41.9">(1)</text>
<text x="134.1" y="51.9">(2)</text>
</g>
<g font-size="3.5" fill="#050504">
<text x="200.9" y="14.9">REVISION HISTORY</text>
<text x="161.4" y="21.2">REV</text>
<text x="185.8" y="21.2">DESCRIPTION</text>
<text x="223.8" y="21.2">DATE</text>
<text x="252.5" y="21.2">APPROVED</text>
<text x="164.3" y="27.2">1</text>
<text x="194.2" y="27.2">FIRST</text>
<text x="225.4" y="27.2">06/11/18</text>
<text x="266.8" y="27.2">RY</text>
<text x="74.2" y="47.2">1.5</text>
<text x="91.3" y="47.2">7.0</text>
<text x="180.3" y="51.6" transform="rotate(40 180.3 51.6)">Ø15.0</text>
<text x="65" y="89.7" transform="rotate(-90 65 89.7)">Ø9.0</text>
<text x="119.2" y="89.7" transform="rotate(-90 119.2 89.7)">Ø5.0</text>
<text x="173.7" y="84.5">Ø5.0</text>
<text x="52.2" y="95.9" transform="rotate(-90 52.2 95.9)">Ø12.0 (PPD)</text>
<text x="130.6" y="90.6" transform="rotate(-90 130.6 90.6)">Ø15.0</text>
<text x="185.1" y="118.5" transform="rotate(-46 185.1 118.5)">Ø9.0</text>
<text x="77.3" y="120.7">3.0</text>
<text x="105.3" y="120.1">3.0</text>
<text x="90.2" y="129.5">10.0</text>
<text x="190.3" y="138.5">2</text>
<text x="207.1" y="138.5">2</text>
<text x="223.5" y="138.5">BEARING</text>
<text x="250.6" y="138.5">MR95ZZ (5x9x3)</text>
<text x="190.4" y="144.9">1</text>
<text x="207.2" y="144.9">1</text>
<text x="224.6" y="144.8">PULLEY</text>
<text x="258.8" y="144.9">A6061-T6</text>
<text x="188.1" y="151.2">Qty.</text>
<text x="201.8" y="151.2">Part No.</text>
<text x="221" y="151.2">Name of Part</text>
<text x="255.8" y="151.2">Material Type</text>
</g>
<g font-size="2.8" fill="#050504">
<text x="23.7" y="140.6">Copyright (C) E3D-Online Ltd (e3d-online.com)</text>
<text x="23.6" y="147.7">modify it under the terms of the General Public License as</text>
<text x="23.8" y="144.2">These drawings are free hardware you can redistribute it and / or</text>
<text x="23.6" y="151.2">published by the Free Software Foundation, either version 3 ofthe</text>
<text x="23.6" y="154.8">License, or (at your option) any later version.</text>
<text x="23.8" y="161.8">THIRD ANGLE PROJECTION</text>
<text x="23.9" y="165.3">ALL DIMENSIONS IN MM</text>
<text x="23.7" y="168.9">SCALE: 4:1</text>
<text x="23.7" y="172.4">SURFACE FINISH: UNFINISHED</text>
<text x="23.8" y="179.4">TOLERANCES UNLESS OTHERWISE STATED:</text>
<text x="23.9" y="183">X</text>
<text x="43.5" y="183">±0.2</text>
<text x="23.9" y="186.5">X.X</text>
<text x="23.9" y="190">X.XX</text>
<text x="42.6" y="190">±0.05</text>
<text x="43" y="186.5">±0.1</text>
</g>
<g font-size="2.5" fill="#050504">
<text x="107.8" y="156.3">Dept.</text>
<text x="131.8" y="156.3">Technical reference</text>
<text x="165.8" y="156.3">Created by</text>
<text x="226.8" y="156.3">Approved by</text>
<text x="165.8" y="166.3">Document type</text>
<text x="226.8" y="166.3">Document status</text>
<text x="165.8" y="176.3">Title</text>
<text x="226.8" y="176.3">DWG No.</text>
<text x="226.8" y="193.3">Rev.</text>
<text x="236" y="193.3">Date of issue</text>
<text x="270.7" y="193.3">S</text>
<text x="271.9" y="193.3">heet</text>
</g>
</svg>
